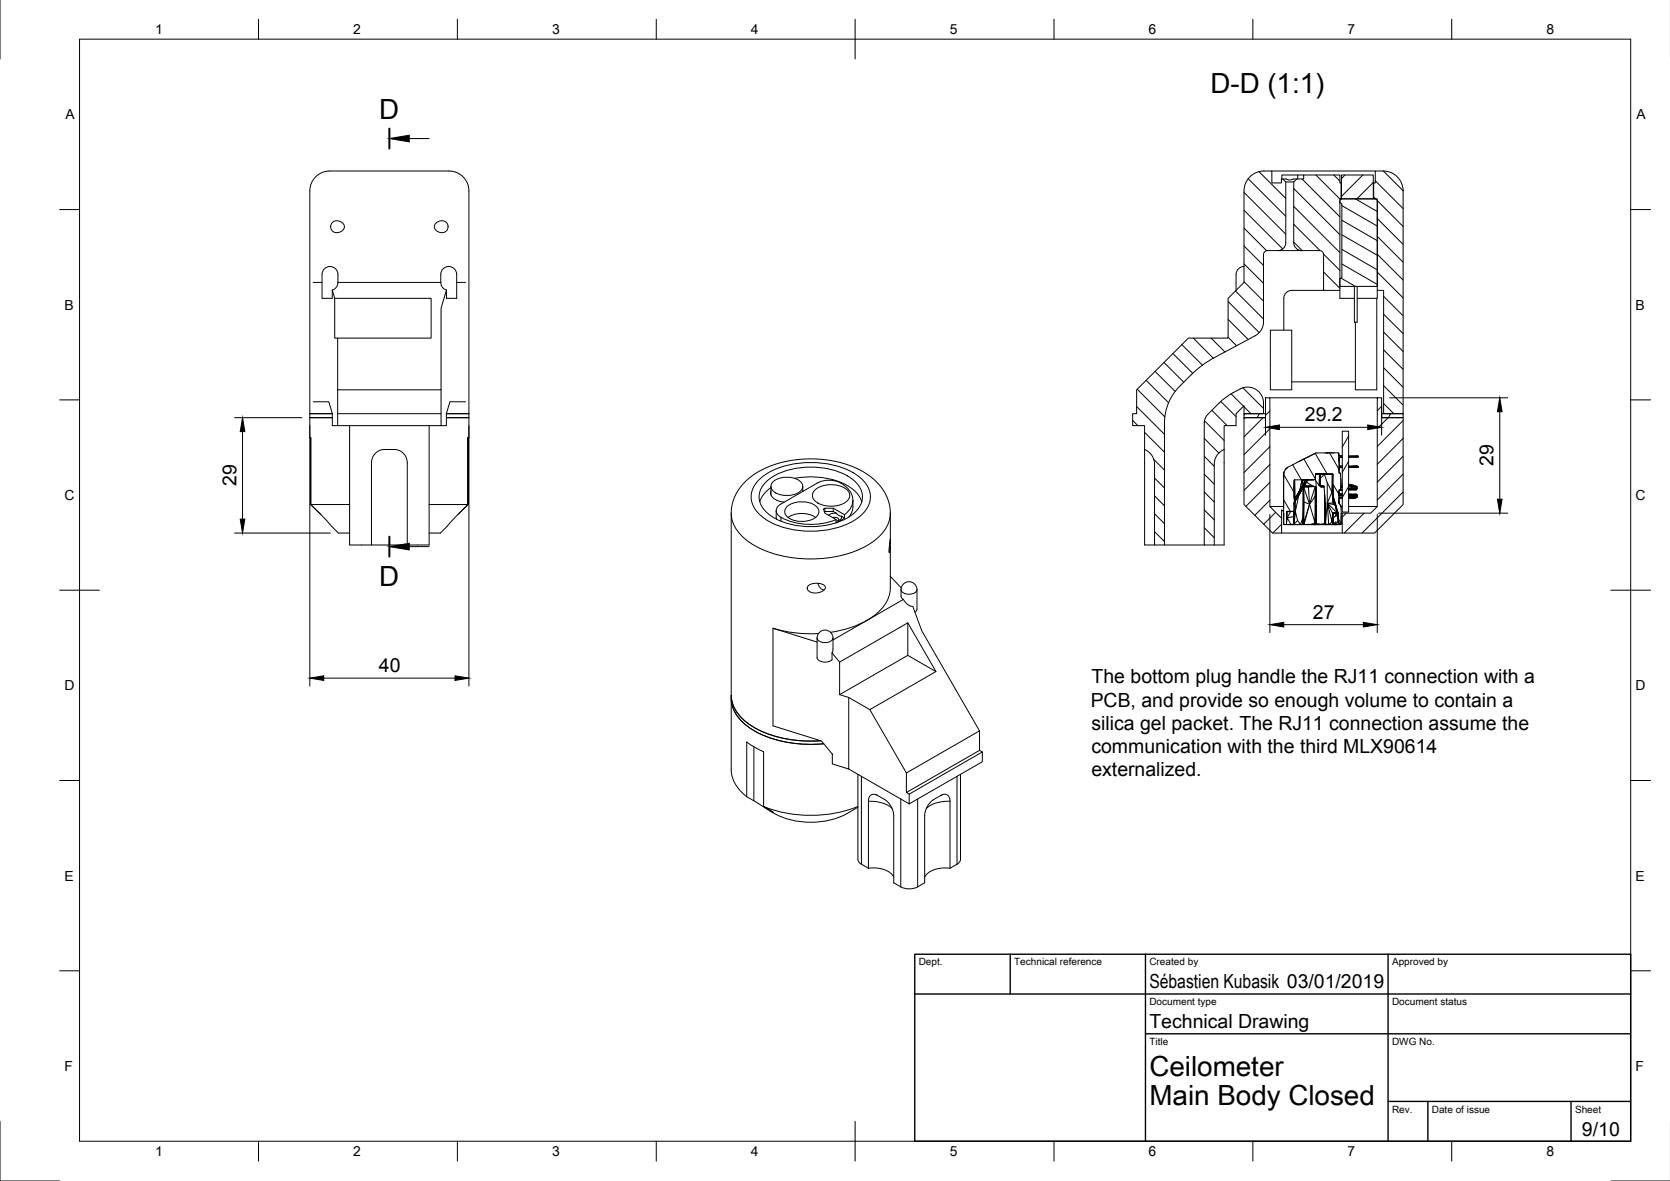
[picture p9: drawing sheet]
<svg xmlns="http://www.w3.org/2000/svg" width="420mm" height="297mm" viewBox="0 0 420 297" stroke-linecap="round" stroke-linejoin="round" font-family="sans-serif">
<!-- layer: Visible -->
<g fill="none" stroke="#000" stroke-width=".25">
<path d="M83.6 55.9l1.1-.4 1.1 .3 .8 .8-.1 1-.5 .5-.7 .3-.7 .1-.7-.2-.5-.4-.2-.7 .1-.7zM109.7 56.2l1.1-.6 1.3 .2 .6 .9-.2 1.2-.5 .4-.6 .2-1.4-.3-.5-.4-.2-.6v-.5zM320 43h26M322.5 45v-1h4v1M322.7 45l1.8 .3 1.7-.3M323.5 45.8h2M325.5 45.8l.7-.8h1.8v-1h9.1v2h.3v4h-.3v23h-4.1v-9a1 1 0 0 0-1-1h-4.5a2 2 0 0 1-2-2zM326.5 44h1.5M337.2 50.3l.4-.3h8.4l.4 .3 .1 21.7h-9.4v-2l.3-.1 .2-.3v-18.1l-.1-.4-.4-.1zM337.4 46h.1M337.4 50h.1M337.5 44h8v6h-8z"/>
<path d="M345.5 46h.1M346 43a6.7 6.7 0 0 1 5.2 1.2 5 5 0 0 1 1.8 3.8v56.1h-4.9v-31.1h-1.6v-23h-.9v-4h.4zM78.8 71h2.2M83.6 73l.6 2h24.3v10h-23.5v13h26v-20.5l1.3-4.5M84.2 75v10h.8M85 71l-.3 1.2-1.1 .8M85 71a3.6 3.6 0 0 0-.6-3.4 2 2 0 0 0-2.1-.4 2 2 0 0 0-1.3 1.8v6h2.6v-2M85 71h25.9M110.9 71a3.6 3.6 0 0 1 .6-3.4 2 2 0 0 1 2.2-.4 2 2 0 0 1 1.2 1.8v6h-2.6v-2M110.9 71l.4 1.2 1 .8M114.9 71h2.2M313 67a2 2 0 0 0-2 2v4"/>
<path d="M321.5 63h-2.6a1 1 0 0 0-1 1v17.1l-.4 1.5-.7 1-.8 .7-10.5 5.7a25 25 0 0 0-5.9 4.3 21.5 21.5 0 0 0-5.2 6.2l-1.1 2.8-.3 3.1v30.7h-2.5v-20.8l-.3-1-.5-.9-.8-.8-.9-.5M321.5 63h6M321.5 63a2 2 0 0 0 2-2v-15.2l-.8-.8h-.3v1h-2.4v-3a6.7 6.7 0 0 0-5.2 1.2 5 5 0 0 0-1.8 3.8v23l-4 4v10h-10l-13 13v6.1h-1v3h3v6M333 73h-8a2 2 0 0 0-2 2v8M337.1 73v2h3.7M340.8 72v9h.7v-9M346.4 75v23h-5.4v-17M346.5 73v2h-5M85 98v9.1M111 98v9.1h-26M319.6 83h5.4v15h-5.4zM325 96h16"/>
<path d="M77.9 105.1h5.7M77.9 104.1h5.7M78.2 110.1h-.3v-62.1a5.3 5.3 0 0 1 5.6-5h29.2a5.2 5.2 0 0 1 5.3 5v62.1h-.3M78.8 101.1h3.9l.9 3v3h1.4M85 104.1h26M88 107.1v30h5.5v-21.1l.3-1.1 .7-1 1.1-.6 1.1-.2h2.8l1 .2 1.2 1 .7 1.4 .1 21.4M108 107.1v30h-5.5M112.3 105.1h5.7M112.3 104.1h5.7M117.1 101.1h-3.9l-.9 3v3h-1.3M117.7 110.1v16.8v-16.8M288 113.1v24h2.5"/>
<path d="M306.7 101.4l2.4-2 3.1-1.7 1.4-.3 1.3 .1 1.6 .8 1 1.4 .4 1.4v3h-4.9v-2.1l-2 2.1v3h-3v6l-1 .6-.7 .7-.6 1.1-.2 1v20.6h-2.5v-31.2l.6-1.3zM308 113.1v24h-2.5M313 104.1h5.4v1h-5.4zM313 105.1h5.4v-5h1.1v27.3l2.9 2.9v3.8h-2.2l-7.2-7.2zM319.5 100.1h27M323 119.4v.9M323 118.9v.1M323 118.9v8.8M323 118.9h.1M323.1 118.6l-.1 .3M323.5 118l.1-.2-.2 .4M323.6 117.9l.4-.4 7.1-3.6h5.7l.1 5.1h.4l.1 2.6-.1 1.6-.4 .1-.1 .3 .1 1.8a1.38 1.38 0 0 0 .2 1.5l.3 .9v4l-.3 .1a3.9 3.9 0 0 1-.4-2.8l-1.3-4.2v-5.5l-.2-.2h-4.2v1.3l-.4 .2h-4.9l-.1 4.5 .2 .6-.2 .2v2.6l-1.9 .1v3.2l-.7-.1v-12.4l.1-.8z"/>
<path d="M323.7 117.8l-.1 .1M324 117.5l-.4 .3 .3-.2M331 119.9h.1M331 119.4v-.2v.6M331 119.3h1l-.1 2.8M331.1 113.9l-4.4 2.2M331.1 119.2l.9 .1 .1 2-.2 .8 .3 .1-.1-1.3M331.2 119.2h-.2M331.6 119.2h.5M331.8 119.2h.3M332.1 119.2l.1 1.1v-1.1h-.1v1.7M332.1 119.2v1.7"/>
<path d="M332.2 119.2h.5h-1.7M332.9 119.2l2.2 .1M333.1 119.2h-.9l1 .1-1 1M333.2 119.3h1.9v4.5l-1.2-2.4zM333.6 113.9h.5h-.7M335.1 119.3l.3 .1-.3 4.4 .3-1.2M335.1 119.3l.3 .1M335.6 113.9h-1.7M336.7 113.9h.1M336.8 114.2l.1 .4v-.2M336.8 114.4l.1 1M336.9 115.5v1.2"/>
<path d="M336.9 118.1l.3-.6-.2-.3-.1 1.7 .3 .1M336.9 114.6h.8M336.9 118v.5M336.9 116.7l.1 .5M336.9 118.9v.1M337 117.2h.1M337 115.1l-.1 1.1M337 115.1l-.1 .9M337 117.2h.7M337 115l-.1 .2M337.6 115l-.6 .1M337.7 108.5h1.6v20.3h-1.6z"/>
<path d="M337.7 114.9l-.7 .2M337.7 117.6h-.6M337.7 115h-.5M337.7 117.5h-.5h.5M339.3 114.7h2.2l.2 .1-.1 .2h-2.3h.3M339.3 114.7l2.3 .3M339.3 117.6l2.3-.1zM339.3 117.2h2.2l-2.2 .1 .1 .1M339.3 114.8h.3h-.3M339.4 117.6h-.1M339.4 117.4h2.3l-2.4 .2M339.4 117.4l-.1 .1"/>
<path d="M341.6 115h.1M341.6 114.7l-2 .1h2.1M341.6 114.7l.2 .1M341.6 117.5l.2-.1zM341.7 114.8l-.1 .2M341.8 117.4l-.3-.2 .2 .2M346.5 100.1h1.1v5h5.4v21.8l-7.2 7.2h-8.1v-5h7.1l1.7-1.7zM347.6 104.1h5.4v1h-5.4zM78.2 126.9l2.5 2.5M78.2 126.9l6.9 7.2h2.9M78.2 126.9h9.8M78.2 126.9v-16.8v16.8"/>
<path d="M93.5 137.1h9M108 126.9h9.7l-6.9 7.2h-2.8M117.7 126.9l-2.5 2.5M192.8 121.1a17.8 17.8 0 0 1 14-3.4 13.8 13.8 0 0 1 9.1 4.2 4.8 4.8 0 0 1-.7 6.9 17.8 17.8 0 0 1-14.1 3.5 13.8 13.8 0 0 1-9-4.3 4.8 4.8 0 0 1 .7-6.9zM194 122.3v2.2M194 122.6l-2 2-.8 1.6M194 123.4a2.13 2.13 0 0 0 1.8 2.5l1.5 .4M194.6 121.1a5.6 5.6 0 0 1 7.2 .5 1.94 1.94 0 0 1-1.6 2.7 5.6 5.6 0 0 1-6-1.2 1.5 1.5 0 0 1 .4-2zM195.3 128.4l.1 2.2M198.1 127.3a6.1 6.1 0 0 1 7.6 .4 1.8 1.8 0 0 1-.9 2.7 6.1 6.1 0 0 1-7.1-.8 1.61 1.61 0 0 1 .4-2.3zM198.3 130.2a6.5 6.5 0 0 1 6.9 0M199.9 120.3a19.4 19.4 0 0 1 14.5 2.6 6.7 6.7 0 0 1 2.4 3.3"/>
<path d="M202 122.3v1.3M202 123.4v.2M205.2 123.1a6.7 6.7 0 0 1 8.3 .5 1.97 1.97 0 0 1-1.1 2.9 6.8 6.8 0 0 1-7.7-.9 1.76 1.76 0 0 1 .5-2.5zM207.5 127.8l-.3 .2 .3 1 2.8 1.7v.8l2.2-1.2M207.5 128.6h2.1l.8 .5M209.5 130.2l1.2 .1 .3 .4-.1 .2M209.6 127.8l2.9 1.7v.8l-.8-.5M209.6 127.8h-2.1l-.1 .9M209.6 127.8v.8M210.4 129.1l.7 .6 .6 .1M210.4 129.1h-.9l-1 .5M211.7 129.8a1.15 1.15 0 0 1-1.4 1.3"/>
<path d="M212.5 129.5a4.2 4.2 0 0 0-.1-7.4 6.3 6.3 0 0 0-6.7-.6l-9.2 5.3a1.76 1.76 0 0 0-1.2 1.6 1.76 1.76 0 0 0 1.2 1.7 16.8 16.8 0 0 0 13.8 .6M214.6 125.8l-.1 2.5-.9 1.7M224 135.7v2.4l-.2 .9-.1-.8 .3-2.8v-7.2l-.5-2.3-.9-2-1.7-2.3-2.1-1.9-2.6-1.6-3.1-1.2-3.9-1-4.1-.5-4.2 .2-3.6 .6-3.6 1.1-3 1.4-2.8 2-2 2.3-1.3 2.5-.6 3.1v65a8.7 8.7 0 0 0 3.9 6.8M224 137.4v10.5a10 10 0 0 1-5.9 8.1 26.3 26.3 0 0 1-9.1 3M293 137.1h10M319.5 127.4h3.5M322.4 134.1h15.3M323 128.7l-.6-.5v2.1M323 131.8l.2 .1M323 129v.1M323 129.5v-.4v2.7M323 131.8v.1"/>
<path d="M323.7 128.7v1.7M323.7 130.8v1l-.3 .1h1.9M323.7 131.4l.2-1.2 .9 1.7h-1.2h1M323.8 128.7h.9zM323.8 128.7l.1 1.5-.2 .4zM324.6 131.9h.9M324.7 128.7l-.8 1.5 1.6-.2M324.9 128.6l-.2 .1h.8M325.4 128.6h-.3M325.4 128.6h-.2M325.5 128.7l.1-.2zM325.5 128.7v1.3l.1-1.3"/>
<path d="M325.5 131.8v.1l.1-.3-.1 .3M325.5 131.8l-.7 .1h.7h-.9M325.5 131.9h10.7M325.5 131.9h2.6h-2.6M325.6 122.6l.1 2.9 1.5-2.4M325.6 128.7l-.1 3.1M325.6 122.6v2.7M325.6 122.6l.1 2.9M325.6 126.7v1.9M325.6 126.6v.5M325.6 125.4v-1l.1 1.1M325.7 120.7l-.1 1.9v-1.9"/>
<path d="M325.7 125.5l-.1 .2M325.7 125.5h.1M325.7 126.2l-.1 .5M325.7 120.7l.1 4.5M325.8 126.3l.1 2.4M325.8 126.2l-.2 .7 .1-.3M325.8 125.4v.4M325.8 125.4l-.1 .3M326.2 124.8l-.5 .7M326.2 125.5l-.3 .5M326.2 124.7l-.4 .7 .3 .1-.4 .7-.1-.2M326.7 124.2l-.1 .5-.4 .1-.4 .6"/>
<path d="M326.9 124.3l-1.2 1.9 1-1.7-.8 4.2 .6 2.2-.9 .9 .3-3.1v-2.6M326.9 124.2v.1M327.1 123.9l.3-.4-1.1 1.8M327.2 123.1l-.4 .6M327.2 123.1h.1M327.2 131.9h.9M327.3 123.4l.1-.6-1.2 1.9 .5-.5M327.3 123.4l-.6 .8M327.3 123.4l.1 .1M327.3 123.6l-1.7 3.1M327.4 123.5l-.8 1.2zM327.4 123.5h-.1"/>
<path d="M327.4 120.7h1.1M327.6 120.7h1.7M327.6 120.7l-.6 2.6M327.8 120.7l.5 .3M327.8 122l.2 .2-.6 .6zM327.9 129.1l-.1 2.8 .1-9.2-.1 7.4-.6 1.8-.7-1M327.9 127.6l.1 4-.1-2.5M327.9 122.6v6.5M327.9 122.5l-.5 1M328 121.7l-.4-1 .2 1.3M328 122.5h-.1M328 121.7l-.8 1.4"/>
<path d="M328 121.7l-.1 .1M328.1 131.9h2.4M328.1 122.3l1.1 .2h-1.2l1.5 4.3-1.4-.5zM328.1 126.3l-.1 5.3 1.5-4.8M328.2 122.1l-.8 .7 .3 .1-.4 .5-.3 .7-.3 .1M328.2 122.1l-.5 .8M328.2 122.1l-.2 .1M328.5 120.7l-.6 1.1M328.5 120.7h.1M328.5 120.7l-.5 1 .1-.1M328.5 120.7l-.2 .6 .3-.4 .1 .2-.4 .2-.1 .8-.4-.1-1.1 1.8 1.6-2.5M328.5 120.7l-.2 .6"/>
<path d="M328.5 120.7l.1 .2 .3-.2-.2 .4 .3-.4h1.4h-1.4M328.7 121.2h.1M328.7 121.1l-1.3 2.4zM328.9 120.8l-2 3.5M329.5 126.8l-1.4 5.1-.1-.3-.2 .3M330.1 131.9h-2M330.5 131.9h1.7zM330.6 122.3h-2.5h1.8l-.7 .2M330.8 122.4l-1.6 .1 .3 4.3M330.8 120.6l.3 .4M330.8 120.6h.1M330.9 131.5v-6.6l-1.4 1.9 1.4 4.7-.8 .4"/>
<path d="M330.9 122.4l-1.4 4.4M330.9 122.4v2.5l.1-.6M330.9 122.4l.2 4v-3.9l.1 4.7M331 120v.5M331.1 125.4l-.2 6.1 .2 .2-1 .2M331.1 121l1.2 1.5-.1-.3M331.1 121v1.5l-.9-.3-1.5-.9M331.1 126.4v5.3l.1-4.5M331.1 131.7l-.6 .2h-.4M331.2 127.2l-.1 4.5 .1 .2v-.3l1 .3M332.1 120.9l.1 1.3v-1.9v1.9l.5 .1M332.2 131.9h1.3h-3"/>
<path d="M332.2 122.2l.9 .1zM333 122.3l-.7 .2 .8 .1M333.1 122.3l.3 4.1M333.1 122.3v.1M333.2 123.7l.1 8M333.2 126.7l.2 2.2-.1 2.8 .2 .2-.2-.2-1.1 .2M333.3 124.5l.1 4.4M333.9 121.4v5.1M333.9 126.5l1.4 2.6-.2 2.2zM334.3 131.9h-.8h2.7M335.1 123.8l.4 2.7h-1.6zM335.1 131.3l-.8 .6-.4-5.4-.4 5.3-.1-5.4v5.4l.9 .1-.9-.1"/>
<path d="M335.3 129.1h.1v1.4zM335.4 130.4l-.3 .9 .3 .6M335.4 130.5v1.4zM335.4 131.9h-1.1h1.9M335.4 126.4l.4 .1zM335.4 131.9h.8zM335.4 126.4v-1.2v1.2M335.4 126.4h.4M335.5 129.1h.6zM335.5 129.1h-.1M335.5 129.1l-.1 1.2M335.5 125l-.1-.1v.3v-3.4v3.4"/>
<path d="M335.6 125.4v.2M335.6 125.6l.2 .8-.3-.2zM335.6 125.6l-.2-.4v1.2M335.6 125.6l.5 1.5M335.7 129l-.4 .1M335.9 127l-.4-.5h.3l.1 .5-2-.5 2.4 2.4-1 .2M335.9 129l.8 .1h-.6M336 129.8l-.6 .5v1.6M336 131.3l-.6 .6h.6M336 131.9h1.3h-.2M336.1 127.1l-.2-.1 .3 1.1-.1-.8M336.2 127.4l-.4-1 .4 1.1"/>
<path d="M336.3 128.9l.1 .1M336.4 129h-.5M336.4 129l.3 .1M336.5 128.3l-.3-.2 .1 .8 .2-.6-.1 .7 .2-.1M336.5 129.7l.1 1.7-.6-.1v.6M336.5 129.7l.2 1.1M336.6 131.4h.3l.2 .5M336.7 129.1l-.2 .6-.4-.6-.1 .7 .5-.1M336.7 129.1v.9l-.2-.3M336.7 129v.1M336.7 129.7v1M336.8 126.1l.1 .4 .2 .4"/>
<path d="M336.8 124.4l.2-.1-.1 .4zM336.8 126l.1 .5-.1-.5M336.9 125.9v.6M336.9 124l.1 .3M336.9 125.4v.3M336.9 123.3l-.1 1 .1-.9M337 124.3h.7M337 123.3h-.1M337 131.9l-.4-.5-.6 .5M337.2 127l.2 .3M337.3 123v.2M337.3 120.4l.1 1.2"/>
<path d="M337.4 122.2h.3M337.4 121.7l-.1 1.4v-.2M337.4 129.7v2.1M337.4 129.1h.3M337.4 129.5h.1M337.7 124.7h-.8l.8 .1M337.7 124.5l-.8 .2v.9M337.7 125.4h-.8h.8M337.7 125.2h-.8v.2M337.7 125.1l-.8 .1h.8M337.7 124.2h-.8l.8 .1M337.7 127.4h-.3v.4"/>
<path d="M337.7 123.3h-.8M337.7 122.1l-.3 .1M337.7 122.4l-.3 .1M337.7 122.5l-.3 .1h.3M337.7 123.2l-.7 .1M339.3 127.4h7.2M339.3 124.2h1.7l.4 .2h-.5l.1-.2 .4 .2-.4 .3-.1-.3-1.6 .2M339.3 124.6l1.7 .1-1.7 .2M339.3 125.2l1.6 .1h-1.6M339.3 124.2h.1M339.3 122.1l.4-.2 1.1 .2h-.4l1 .4-.1 .6 .1-.2M339.3 124.9l1.7 .1-1.7 .1"/>
<path d="M339.3 122.8l.9-.1-.9 .3M339.3 122.2l.1-.1-.1 .3M339.3 124.3l1.6 .1h-1.6M339.6 121.8l-.2 .3zM339.6 121.8l.4 .1M339.6 122.3l.6 .1v.3zM339.7 121.9l1.3 .5h-.8zM339.7 121.9l-.1 .4-.3 .3M339.7 121.9h.3M339.7 121.9l.7 .2M340 121.9l1.4 .4v.6M340.2 122.7l.6 .3-1.5 .1"/>
<path d="M340.2 122.7l1 .1-.4 .2 .2 .2h-1.7M340.2 122.4l1 .4M340.9 125.3h-1.6h.2M340.9 125.3l.5-.2-.6 .2M341 122.4l.4 .1-.2 .3zM341 123.2l.3-.1zM341.2 122.8l.1 .3-2 .1M341.2 124.3l.2 .2M341.4 124.5l.1 .4zM341.4 124.5v.3l-.4 .2v-.3l.4 .1v.3l-.4-.1-.1 .3M341.4 122.9l-.1 .3M341.5 124.9l-.1 .2"/>
<path d="M203.4 147.3l1-.5 1.5-.1 1.4 .4 .4 .7-.3 .5-.8 .5-.9 .3h-1l-.9-.2-.5-.5-.2-.5zM205.8 146.7a1.97 1.97 0 0 0 1.5 1.7M205.9 159.3a33 33 0 0 1-11.4-1.3l11.1 3.5M206.2 159.1a2 2 0 0 1 2.1-.5 2 2 0 0 1 1.3 1.9l-.3 5.4a2.74 2.74 0 0 1-3.7-.2v-5.2v-.6zM224 145l2.7 2.9M227.3 150.8l1.2 1.3 1.2 .4 2.2 6.2 14.5 25.1-18.4 10.6-9.2-15.9 16.7-9.6-7.1-12.2-17.2 9.8-1.9-2.3M227.3 150.8l-17.7 10.2M227.3 150.8l-.5-.4a3.6 3.6 0 0 1 0-2.6 2 2 0 0 1 2.2-1.5 2 2 0 0 1 1.7 2v4.9l-.5 .8M228.4 156.7v8.1M184 175.7a10 10 0 0 0 5.9 8.2 30.5 30.5 0 0 0 17.3 3.2M184 174.9a9.9 9.9 0 0 0 5.6 8 30 30 0 0 0 16.9 3.4M211.2 166.5v8.2l2.3 .7v18l-4.1-1.3v-2.4l-2.7-3.3-12.2-3.8"/>
<path d="M213.5 175.4l5.3 3.1M235.5 168.9l-7.1-4.1-17.2 9.9M189.7 187.8v13.6M209.4 189.7h.1M213.5 193.4l15.2 8.8v-2.5M215.8 194.8v21.3a1.5 1.5 0 0 0 .9 1.3l1.8 1M220.4 199.9l.2 .1M228 194.4v4.9l18.4-10.6 .7 .4-18.4 10.6-.7-.4M237 199.9l-.2 .1M241.7 194.8v21.3a1.5 1.5 0 0 1-.9 1.3l-1.8 1M246.4 183.8v4.9M247.1 189.1v2.5l-18.4 10.6"/>
<path d="M187.9 200.4l1.8 1M187.9 200.4v-13.8l1.6 1.2 2.6 1.3v13.7M189.7 201.4l4.9 3-2.5-1.6M192.1 202.8a32.5 32.5 0 0 0 23.7 0M215.8 203l-2.7 1.6a20 20 0 0 1-19.4-.7M218.5 218.4v-17.1l.4-1.1 .5-.4h.5l.8 .2 2.5 1.6 1 1.2 .6 1.6 .1 17.6a5.6 5.6 0 0 0 5.4 1.3l2.3-1.3v-16.8l.2-1.2 .6-1.4 1-1.1 2.5-1.5 .7-.2 .9 .3 .5 1.2v17.1M218.5 218.4a6.9 6.9 0 0 1 6.1 1.7l.3 .5M239 218.4a6.9 6.9 0 0 0-6.1 1.7l-.3 .5"/>
</g>
<!-- layer: Visible Narrow -->
<path d="M184 129.1a10 10 0 0 0 5.8 8.1 31.4 31.4 0 0 0 28.3 0 10 10 0 0 0 5.9-8.1M191.2 120.4a20.3 20.3 0 0 1 15.1-4 17.2 17.2 0 0 1 11.3 4.9 5.6 5.6 0 0 1-.8 8.2 20.3 20.3 0 0 1-15.1 4 17.2 17.2 0 0 1-11.3-4.8 5.6 5.6 0 0 1 .8-8.3zM196.5 130.1v1M194.5 158v24.6M226.7 148.3a2.21 2.21 0 0 0 3.2 .9l.7-.5 .1-.4M205.6 160.5a2.21 2.21 0 0 0 3.2 .9l.7-.6 .1-.3M216.7 195.3v22.1M240.8 195.3v22.1M218.5 201.5l1.8 .1 1.7 .4 1.3 .5 1.1 .8M226.6 201v22.1M230.9 201v22.1M239 201.5l-1.9 .1-1.7 .4-1.4 .6-1 .8" fill="none" stroke="#000" stroke-width=".25"/>
<!-- layer: Border -->
<g fill="none" stroke="#000" stroke-width=".25">
<path d="M0 -.1v15M20 9.9h390.3v277.1h-390.3zM65 4.8v5.1M115.1 4.8v5.1M165.1 4.8v5.1M215.1 4.8v10.1M265.2 4.8v5.1M315.2 4.8v5.1M365.2 4.8v5.1M15 52.7h5M410.3 52.7h5M15 100.6h5"/>
<path d="M410.3 100.6h5M15 148.4h10M405.3 148.4h10M15 196.3h5M410.3 196.3h5M15 244.2h5M410.3 244.2h5M0 282v15h15M65 287v5M115.1 287v5M165.1 287v5M215.1 282v10"/>
<path d="M265.2 287v5M315.2 287v5M365.2 287v5M405.3 297h14.9"/>
</g>
<!-- layer: TitleBlock -->
<path d="M230.2 240h180.1v47h-180.1zM230.2 250h180.1M254.2 240v10M288.2 240v47M349.2 240v47M288.2 260h122.1M349.2 277h61.1M359.2 277v10M395.3 277v10" fill="none" stroke="#000" stroke-width=".35"/>
<!-- layer: Annotations -->
<path d="M98 32.3v5.1M98 135v5" fill="none" stroke="#000" stroke-width=".5"/>
<path d="M103 34.8h5M103 137.5h5" fill="none" stroke="#000" stroke-width=".25"/>
<path d="M98 34.8l5-.8v1.7zM98 137.5l5-.9v1.7z" fill="#000" stroke="#000" stroke-width=".25"/>
<!-- layer: Hatching -->
<g fill="none" stroke="#000" stroke-width=".25">
<path d="M313 57.4l5.7 5.7M313 52.9l9.7 9.7M313 48.4l10.5 10.5M314 44.9l9.5 9.5M316.7 43.2l6.8 6.7M325.5 56.4l6.6 6.6M325.5 51.9l11.6 11.6M325.5 47.4l11.6 11.6M327.6 45l9.5 9.5M331.1 44l6 6M335.6 44l1.5 1.5M337.6 59.1l8.9 5.1"/>
<path d="M337.6 55.4l8.9 5.1M337.6 51.7l8.9 5.2M338.4 44l-.9 .9M341 50l5.5 3.2M342.9 44l-5.4 5.4M345.5 45.9l-4.1 4.1M345.6 49.6l.5 .4M346 45.5l7 7M346.5 59.4l6.5 6.6M346.5 55l6.5 6.5M346.5 50.5l6.5 6.5M348 43l5 5"/>
<path d="M309 75.8l7.8 7.9M310.8 73.2l7.1 7.1M313 70.9l4.9 4.9M313 66.4l4.9 4.9M313 61.9l4.9 4.9M325.5 60.9l2.1 2.1M333 63.9l4.1 4.1M333 72.9l.1 .1M333 68.4l4.1 4.1M337.4 70l3.6 2M337.6 66.4l8.9 5.1M337.6 62.7l8.9 5.2"/>
<path d="M346.5 72.9l.1 .1M346.5 68.4l6.5 6.5M346.5 63.9l6.5 6.5M348.1 79l4.9 4.9M348.1 74.5l4.9 4.9M286.1 97.9l7 6.9M288.4 95.7l5.6 5.6M290.6 93.4l5.1 5.1M292.9 91.2l4.9 4.9M295.1 88.9l5 5M297.3 86.7l5.2 5.1M300.2 85l5.1 5.1"/>
<path d="M304.7 85l3.5 3.5M309 84.8l2.1 2.2M309 80.3l5 5.1M309.7 99.1l3.2 3.1M312.7 97.5l5.2 5.2M348.1 97l4.9 4.9M348.1 92.5l4.9 4.9M348.1 88l4.9 4.9M348.1 83.5l4.9 4.9M285 105.7l1.3 1.4M286 102.2l7 7.1M288 108.7l5 5"/>
<path d="M290.3 115.6l2.7 2.6M303 119.3l2.5 2.5M303 114.8l2.5 2.5M303 110.3l3.7 3.6M303 105.8l5 5M304.9 103.2l3.8 3.9M307.2 101l3.8 3.8M313 102.3l1.7 1.8M313.2 104.1l-.2 .3M313.3 105.1l-.3 .3M316.9 104.1l-.6 1M317.8 105.1l-4.8 4.8"/>
<path d="M319.5 103.4l-1.1 1.1M319.5 107.9l-6.5 6.5M319.5 112.3l-6.5 6.5M319.5 116.8l-6.5 6.5M323 119.4l2.6 4.5M325.2 116.9l2.2 3.8M328.1 115.5l2.9 5M330.9 114l3 5.2M334.5 113.9l2.4 4.1M339.3 109.7l-1.6 2.7M339.3 116l-1.6 2.8M347.6 102.2l-1.1 1.1"/>
<path d="M348.1 101.5l2.6 2.6M349.9 104.1l-.7 1-2.7 2.7M353 105.8l-6.5 6.5M353 110.3l-6.5 6.5M353 114.8l-6.5 6.5M353 119.3l-6.5 6.5M353 105v.1M290.5 133.7l2.5 2.5M290.5 129.2l2.5 2.5M290.5 124.7l2.5 2.5M290.5 120.2l2.5 2.5M303 132.7l2.5 2.6"/>
<path d="M303 128.2l2.5 2.6M303 123.8l2.5 2.5M319.5 121.3l-6 6.1M319.5 125.8l-3.8 3.8M320.9 128.9l-3 3M322.4 131.9l-2.2 2.2M323 125.7l1.7 2.9M335.4 121.8l1.4 2.5M336.7 130.5l.7 1.2M338.7 129.1l-1 1M339.3 122.4l-1.6 2.7M339.3 128.7v.1"/>
<path d="M343.2 129.1l-5 5M353 123.8l-10.3 10.3"/>
</g>
<!-- layer: Dimensions -->
<g fill="none" stroke="#000" stroke-width=".25">
<path d="M59 105.1h16.9M61 108.6v22M77.9 107.1v65.5M118 107.1v65.5M318.4 102.1v7.4M321.9 107.5h22.2M347.6 102.1v7.4M349.6 100.1h29.7M377.3 103.6v22M59 134.1h24.1M319.5 129.4v29.7M346.5 129.4v29.7"/>
<path d="M346.8 129.1h32.5M323 157.1h20M81.5 170.6h33"/>
</g>
<path d="M61 105.1l.6 3.5h-1.2zM318.4 107.5l3.5-.6v1.2zM344.1 106.9l3.5 .6-3.5 .6zM377.3 100.1l.6 3.5h-1.2zM60.4 130.6h1.2l-.6 3.5zM376.7 125.6h1.2l-.6 3.5zM319.5 157.1l3.5-.6v1.2zM343 156.5l3.5 .6-3.5 .6zM77.9 170.6l3.6-.6v1.1zM114.5 170l3.5 .6-3.5 .5z" fill="#000" stroke="#000" stroke-width=".25"/>
<g font-size="7">
<text x="304.5" y="23.4">D-D (1:1)</text>
<text x="95.4" y="29.8">D</text>
<text x="95.4" y="147.5">D</text>
<text x="289.2" y="270.5">Ceilometer</text>
<text x="289.2" y="278">Main Body Closed</text>
</g>
<g font-size="4.9">
<text x="328.3" y="105.9">29.2</text>
<text x="375.8" y="117.2" transform="rotate(-90 375.8 117.2)">29</text>
<text x="59.5" y="122.2" transform="rotate(-90 59.5 122.2)">29</text>
<text x="330.3" y="155.6">27</text>
<text x="95.3" y="169">40</text>
<text x="274.6" y="171.8">The bottom plug handle the RJ11 connection with a</text>
<text x="274.4" y="177.7">PCB, and provide so enough volume to contain a</text>
<text x="274.6" y="183.5">silica gel packet. The RJ11 connection assume the</text>
<text x="274.6" y="189.4">communication with the third MLX90614</text>
<text x="274.6" y="195.2">externalized.</text>
<text x="289.2" y="248.5">Sébastien Kubasik 03/01/2019</text>
<text x="289.2" y="258.5">Technical Drawing</text>
<text x="398" y="285.6">9/10</text>
</g>
<g font-size="3.5">
<text x="39" y="8.6">1</text>
<text x="88.9" y="8.6">2</text>
<text x="138.9" y="8.6">3</text>
<text x="188.9" y="8.6">4</text>
<text x="239" y="8.6">5</text>
<text x="288.9" y="8.6">6</text>
<text x="339" y="8.6">7</text>
<text x="389.1" y="8.6">8</text>
<text x="16.4" y="30">A</text>
<text x="411.7" y="30">A</text>
<text x="16.2" y="77.9">B</text>
<text x="411.5" y="77.9">B</text>
<text x="16.3" y="125.8">C</text>
<text x="411.5" y="125.8">C</text>
<text x="16.2" y="173.6">D</text>
<text x="411.5" y="173.6">D</text>
<text x="16.3" y="221.5">E</text>
<text x="411.5" y="221.5">E</text>
<text x="16.3" y="269.4">F</text>
<text x="411.5" y="269.4">F</text>
<text x="39" y="290.8">1</text>
<text x="88.9" y="290.8">2</text>
<text x="138.9" y="290.8">3</text>
<text x="188.9" y="290.8">4</text>
<text x="239" y="290.8">5</text>
<text x="288.9" y="290.8">6</text>
<text x="339" y="290.8">7</text>
<text x="389.1" y="290.8">8</text>
</g>
<g font-size="2.5">
<text x="231.2" y="242.8">Dept.</text>
<text x="255.2" y="242.8">Technical reference</text>
<text x="289.2" y="242.8">Created by</text>
<text x="350.2" y="242.8">Approved by</text>
<text x="289.2" y="252.8">Document type</text>
<text x="350.2" y="252.8">Document status</text>
<text x="289.2" y="262.8">Title</text>
<text x="350.2" y="262.8">DWG No.</text>
<text x="350.2" y="279.8">Rev.</text>
<text x="360.2" y="279.8">Date of issue</text>
<text x="396.3" y="279.8">Sheet</text>
</g>
</svg>
